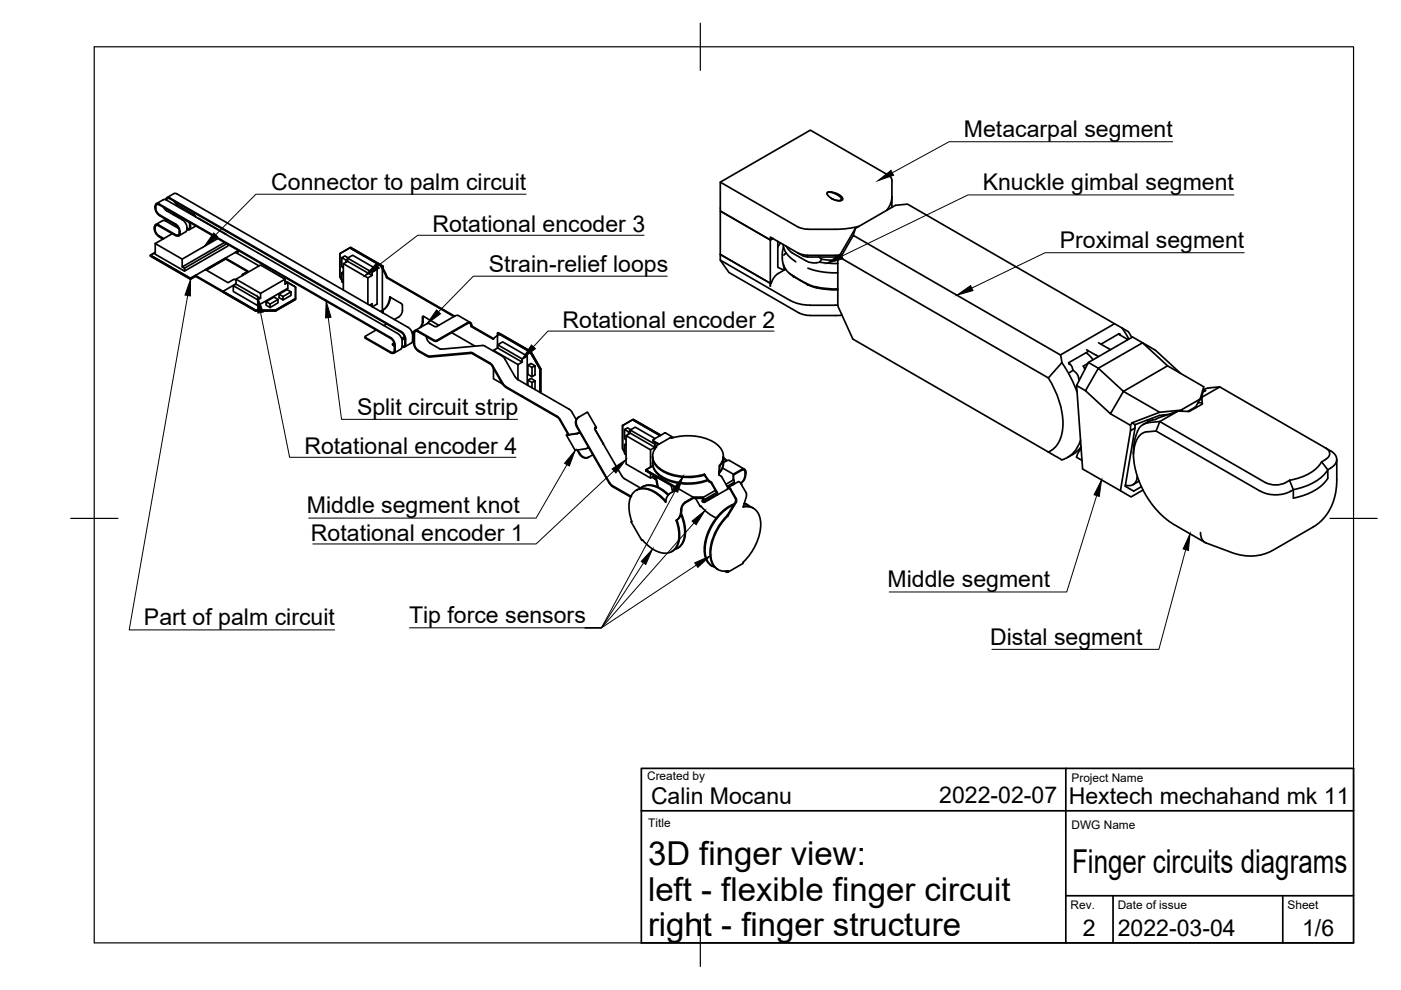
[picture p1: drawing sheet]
<svg xmlns="http://www.w3.org/2000/svg" width="297mm" height="210mm" viewBox="0 0 297 210" stroke-linecap="round" stroke-linejoin="round" font-family="sans-serif">
<!-- layer: Visible -->
<g fill="none" stroke="#000" stroke-width=".36">
<path d="M152.7 38.6v6.1l10.6 6.2 .6-.3-.6 .3v9.2l.3-.2M188.2 37.1l-16.4-9.5-19.1 11 16.4 9.5M188.2 37.1a1.49 1.49 0 0 1 .9 1.2M189.1 38.3v5.6M32.9 51.6l5.7 3.3v1.7M32.9 51.6v2.3l6.2 3.6M33 47.6l1.5-.8 .4-.1 2.9 1.7M33.7 47.9l3.9 2.2a.82 .82 0 0 0 .5-1.3l-.6-1.1-3.7-2.2a1.57 1.57 0 0 1-.6-2.1h.6l49 28.3a1.79 1.79 0 0 1 .8 1.4M33.7 47.9l-.6-.1a1.53 1.53 0 0 0 .6 2.2l1 .6M33.8 43.3l49 28.3 .6 .5 .4 1.1M33.8 43.3l-.7-.1a1.8 1.8 0 0 0 .7 2.5l3.4 2M34.7 43.9l.6 .8 3.7 2.2 .5 .6 .1 1 .3 .1a1.11 1.11 0 0 0 .1-1.6"/>
<path d="M35.1 46.5l-.1 .3M35.1 42.3l.4-.4 .6 .1 48.9 28.3 .6 .5 .4 1.1M35.3 42.4l49 28.3 .6 .5a2.79 2.79 0 0 1 .4 2.2M35.3 42.4l.3-.3 .5 .1 48.9 28.3a1.77 1.77 0 0 1 .9 1.3M35.3 46.6l-.2 .2M35.3 42.4l-.7-.1-1.5 .9M36.5 49.5l-3.6 2.1M36.7 45.5l.7 .1 2.7 1.5M36.9 41.1l-1.5 .8M36.9 41l.6 .1 49 28.3M36.9 42.6l.5 .7 3.5 2.1 .7 .6M37.1 47.6l.4 .3"/>
<path d="M37.2 47.7a1.79 1.79 0 0 1 .8 1.3M38 49.1v.5l-.5 .3-4.2-2.3a.82 .82 0 0 0-.5 1.3l.1 .4a2.97 2.97 0 0 0 1.6 1.4M39.4 49.2l-1.5 .8M39.7 48.5l-.3 .6M40.2 47.2l.2 .9M40.4 48.1l-.2 .6h-.6M41.4 58.6l12.8 7.3-6.9-4v-.1l6.9 4M41.4 58.4l12.8 7.4h4.2l4.3-2.5v-2.5l-1.7-.9M41.4 58.4l-1 .6-8.5-4.9 1-.6-1 .6v.2l8.5 4.9 1-.6M41.4 58.4v.2M41.5 47.9l-1.4 .8M42.1 46.3l5.8 3.4"/>
<path d="M46.2 50.6l-7.6 4.3M47.6 51.4l-9 5.2 .5 .3 9-5.2M47.8 54.7v.2l-4.1 2.4 4.1-2.4 4.6 2.7M47.9 49.6h-.1M48.3 51.9v.2l-9.2 5.4v-.6M50 59.2l5.2-3 5.2 3v1l.6-.3M50.7 53.2l-.6 .4M51.4 58.2l1.2-.7-4.8-2.8-4.2 2.5 4.7 2.7 1.3-.7 .4 .1M51.5 58.4l-.1-.2v.2M54.9 56.4l-5-2.9 .7-.4-10.2 5.9v.2l-8.5-4.9v-.2l8.5 4.9v.2l1-.6M60.4 59.6l.6 .3v1.2l-6.3 3.7M60.4 59.2l-5.2 3"/>
<path d="M61 59.9l1.7 .9v2.7l-4.3 2.4 4.3-2.4v-.2l-4.3 2.5v.1h-4.2v-.1M72.5 54.6v2l.3 .2M72.5 57.8l.3 .2M72.8 57.6l-.3 .2v2l.3 .2M72.8 55.9v5.6M73.3 55.1v.5M73.7 54.7l1.1-.6 5.1 3-1 .6zM73.7 54.7v.7l5.2 3v-.7M73.7 55.4l-.9 .5 5.2 3 .9-.5M73.8 54.7l-.7-.4-.6 .3 .8 .5 .4-.2M78 58.9v5.6M79.9 57.1v7.4l-.9 .5"/>
<path d="M80.6 56.2l1.4 2.7M81.1 56.5v9.8M81.2 56.4l-6.9-3.9-2.2 1.3v4.9l.4 .7-.4-.7v-4.9l2.1-1.3 6.3 3.7 .2-.1-6.4-3.6h-.1l6.9 4 .1-.1v.6l.9 1.8M82.1 58.8l-.1 .1 14.2 8.2M82.1 58.8l14.3 8.2M152.7 53.9l10.6 6.2h.2l.8-1.5 .7-.6M152.7 53.9v1.3l1.9 2.6 14.8 8.5 1.8 .6 7.3-.1M152.7 55.2l15.9 9 2.5 .5h6.5M152.7 53.9v-9.2l10.6 6.2v-.6l6.9 3.9 1.1 .3h6.6M152.7 53.9l10.6 6.2v.6M163.4 60l-.1 .7M164.9 51.2v5.5l1.4 .6"/>
<path d="M165.5 51.5l-.6 .9M166 51.8l.2 .8M166.1 56.1l.3 1.1M166.1 52.5l-.2 1.2a5.8 5.8 0 0 0 .7 3.4M166.2 52.6l.8 1.4 1.7 1.5M166.3 57.2l-1.3 .8M166.6 57.1l1.4 1.3 3.4 1.9a13.8 13.8 0 0 0 6.2 1M166.7 53.6l-.5 .5M166.7 52.2l1 1.2 3.3 2M167.4 58l1.3 .9 3.2 1.7a13.5 13.5 0 0 0 5.7 .9M169.2 53.6l1.6 .5h7.3M171.3 56.9l2.9 .7 3.4 .2"/>
<path d="M173.6 54.5l.6 .5a1.64 1.64 0 0 1-2 .7l-1.2-.3M173.8 55.6l3.8 .3M174.2 55l3.4 .2M175.4 40.8l.8-.1 1.2 .3 1.1 .7 .1 .6-.7 .3-1.3-.3-1-.8zM175.4 41.2v-.2l.2-.2 1.1 .1 1.2 .7 .5 .7-.3 .2h-.5l-1.5-.5M177.6 55.2v-.3l3.8-6.5 8.4-4.9 2.6-.2 43.9 25.3M178.2 54.6l-.6 .6v9.7l3.2 7 41.5 23.9M181.4 48.4l-.5 1.5M182.1 48l-2.8 .5-2.2 .1h-6.3l-1.6-.5M189.1 41.7l-.3 1.5-.8 1.4M49.5 60.6l5.2 3v1.2l-5.2-3zM49.5 60.6l.5-.4 5.2 3-.5 .4"/>
<path d="M50 60.2v-1l5.2 3v1M50 60.2l-2.7 1.6M54.2 65.8h4.2v.1h-4.2zM56.4 64l.9 .5v.7l-.9-.5v-.7l1.7-1 .8 .5v.7l-1.6 1M58.9 63.5l-1.6 1M59.2 62.4l.8 .5M61.7 61.9l-1.7 1v.7l-.8-.5v-.7l1.7-1 .8 .5v.7l-1.7 1M77.4 71.4v.2M77.4 71.6l.1 .1M77.5 71.6l5.3 3 .6 .1 .2-.5M77.5 71.7l5.3 3.1M77.5 71.2v.4"/>
<path d="M78.4 64.7l.5-.3v.6M79.7 70l-2.2 1.3M81.2 65.7l-.1 .6M82 68.7l-.6 .3M82.8 63l-.1 .6a3.1 3.1 0 0 1-1.6 2.2M83.4 73.2l.2 .2M83.6 72.7l-.4 .2 .2 .3M83.6 72.9l-.4 .2M83.6 73.1v1.1M83.8 73.2l-.1 1.4-.5 .3-.4-.1M85 74l-1.5 .9M85.3 73.4l-.3 .6"/>
<path d="M85.3 64.8a2.39 2.39 0 0 1-1.7 2.9M85.3 64.8l-.2-.5-2.5-1.4a3.2 3.2 0 0 1-2 3.1M85.5 71.7l-.1 .1M85.8 71.4l-.4 .4 .5 .3M85.8 71.6l-.3 .1M85.9 71.9l-.1 1.3-.3 .2h-.2M86 71.9v1.1M86 73l-.2 .5-.5 .1M86.5 69.4l.6 .5 .4 1.2M87.5 71.1v1M87.5 72.1l-.3 .6-1.5 .9M87.7 70.7v2.1"/>
<path d="M87.7 72.8l.2 .7 .8 .9M87.7 70.5l-.3 .1M87.9 70.8v2.1a1.79 1.79 0 0 0 .8 1.3M87.9 70.2l-.5 .3M88.6 70.2l3.5 1.9h.5M88.6 74.5l2.4 1.2 8.8-.8M88.6 70.4l3.5 1.9M88.6 74.3l2 1.1M88.7 70.3h-.6l-.2 .5M88.7 70.2l-.7-.1-.3 .6M89.6 68.3v-1.1l.1-.1 3.3 1.9M89.6 68.3l-.2 .6-.4 .6"/>
<path d="M89.7 67.2v1M89.7 68.2l-.4 1.1M89.7 67v.1M90.4 71.3v.1a1.83 1.83 0 0 0 .8 1.4l2.4 1.2M90.7 75.4l.3 .1M91 75.5l9.1-.7 4 2.3 2.6 4.3M92.1 72.3h.5M92.6 69.2l-.3 .1-1.6-.7-2.7 1.5M93.6 74l9-.7 4 2.3 2.6 4.3M95.8 70.5l4.9 2.9M96.5 67l-3.9 2.2M96.5 67l.7-.1 2.5 1.5"/>
<path d="M99.1 68.6l-6.5 3.7M99.1 68.6h.5l.2 .6M99.9 74.9l.4 .1M100 69.1l-.2 .1 4.8 2.7 .8-.7 .6-.3M100.2 75l3.9 2.3 2.4 4.1M104.6 77.9v.2M104.6 78.1v2.2l1.9 1.1M104.6 74.3v.1M104.7 71.8l-4.7-2.7-.1-.5-.5-.3-6.8 3.9M105.5 70.6l6.9 4 .1-.1 2.1 3.7-.1 .1v4.9l.1-.1M105.5 71.2h-.1M105.5 73.1l1.1-.6 5.2 3-1.1 .6z"/>
<path d="M105.5 73.1v.7l5.2 3v-.7M105.5 73.8l-.9 .5 5.2 3 .9-.5M106 70.9l6.4 3.7 .1-.1-6.9-4-.1 .1v3.2M106 70.9l.2-.1 6.3 3.7 2.1 3.7v4.9M109.2 79.9l.6 .6 10.9 6.2 .4 .5 1.1 1.7M109.8 77.3v3.2M111.8 75.5v6.1M111.9 77.4l.9 .5 .6-.4v2l-.6 .4v-2M112.4 74.6l2.1 3.7 .1-.1v4.9l-.1 .1v-4.9zM113.4 77.5l-.8-.4-.7 .3v2l.9 .5M224.8 75.3l-43.9-25.4-2.7 4.7 44.1 25.5M224.8 75.3l.3 1.6"/>
<path d="M226.6 77h.1M226.6 76.9l.2 .4M226.6 77l.7 .8a1.28 1.28 0 0 0 .8 1.2 2.48 2.48 0 0 1 .7 1.7M227.5 78.5l-.7 .5M229.7 77.6l.3 .7M230.2 74.8l.1 .1M230.3 74.9l.9 .7 .5 .7M230.4 74.2l2.5 1.4M230.7 77.1l-1 .5M230.7 74.6l-4.1 2.3M230.8 76.8l2.1 1.3 9.4-5.4 5.2 4.9-9.3 5.4M232.9 78.1l5.3 4.9-2.8 4.7-5.3-4.9z"/>
<path d="M232.9 72.7l2.6 1.4M237.1 70.8l1.9 1.1M237.5 71.1l-.2-.3-3.9 2.2M237.9 69.5l1.4 2.4M238.9 71.9l.1 .2M239 71.9h.1M239.2 70.3l-2.9-1.7-11.5 6.7M239.2 70.3l.8 1.2M247.5 77.6l7.7 4.4-.8 2.6M250.3 79.2l-5.3-4.9-4.9-2.8-9.3 5.3-2.5 4.9 1.2 17.7 10.3 6 2.5-1.5M106.6 81.4l.6 .7 11.1 6.5 2.2 3.6M106.7 81.3l.5 .7 11.1 6.4 2.3 3.8"/>
<path d="M111.9 80.6l.9 .5 .6-.4v1.9M112.8 81.1v1.1M113.4 80.7l-.8-.5-.7 .4v1.1M120.1 92.3l1.8 3.2 2.8-.6-.2 .1M120.2 92.2l.1-.1zM120.4 92l-.2 .2M120.4 92l-.1 .1M122.3 90.4l7.2 12.2 .3 .4 4 2.2M122.4 95.4a2.18 2.18 0 0 0 1.9 1.7l1.4-.7M122.4 91.9l-2.2 .4M122.5 95.4a2.21 2.21 0 0 0 1.9 1.7l.4-.2M122.5 91.9l-2.2 .3"/>
<path d="M122.7 88.5a1.35 1.35 0 0 0-.3 1.9M123 91.7l-.6 .2 .3-.1M124.7 94.9h.1l-.2 .1M126.1 90.9h.1M126.1 90.9l1.9 3.2M126.2 90.7l.2-.1zM126.2 90.8l-.1 .1M126.3 90.6l-.2 .5 5.7 9.8 .6 .6M126.4 90.7l-.2 .3M126.4 90.6l-1.8-3.2-1.9 1.1a1.37 1.37 0 0 0-.5 1.9l7.2 12.3 .4 .4 3.8 2.2M127.9 94.1v.1M132.4 91.1v1.9l.3 .2"/>
<path d="M132.4 94.3l.3 .1M132.7 92.4v6l5.2 3 .9-.5M132.7 94.1l-.3 .2v1.9l.3 .2M133.3 91.6v.5M133.6 91.2v.6l5.2 3M133.6 91.8l-.9 .6 5.2 3 .9-.5M133.7 91.1l-.6-.4-.7 .4 .9 .5 .3-.3M134.1 89l5.9 3.4M136.9 99.8v-.2l10.1 5.8v.2M136.9 99.8v-.2l1.5-.8-1.5 .8 6.9 4-2 1.2-.4 .7-.2 .7M136.9 99.8l6.8 3.9M137.9 95.4v3.6"/>
<path d="M138.3 96.7a4 4 0 0 0 2.9 3.6 12.2 12.2 0 0 0 8.1 .4M138.3 98.1a4.2 4.2 0 0 0 3.2 3.7 12.2 12.2 0 0 0 8.7 .1M138.4 97.5a3.3 3.3 0 0 0 1.8 3.5 11.7 11.7 0 0 0 9.9 .7M138.5 93.3l.1 .4 1 .5M138.6 93.1v.4l1.2 .7M138.8 94.9v.4M138.8 94.2v.5M138.9 93l-4.2-2.4-1.1 .6 5.2 3 .3-.2M139.1 94.8l-.2 .3M139.1 94.7h.1a2.89 2.89 0 0 0 .6 4.5 11.2 11.2 0 0 0 9.5 1.4M139.2 94.7h-.4v.2M140.1 92.3l-5.8-3.4-2.3 1.3v4.9l.4 .8"/>
<path d="M142.3 92.9h.1M142.3 92.8h-.2l-3.2 1.9M142.4 92.9a11.5 11.5 0 0 1 9.6 1.3 2.92 2.92 0 0 1 .5 4.5M142.8 92.8l-1.8-1-2.4 1.4M152.5 98.7l-.1 2M152.6 98.8l-.2 1.9 .4 .2M153.2 99.2l2.3 1.3v1.3M153.3 97.5a2.84 2.84 0 0 1-.8 2.7M153.3 97.2l.7 .6M153.4 96.7v.2M153.4 97l.7 .7M153.4 96.9l-.3 1.2-.5 .7"/>
<path d="M153.4 98.3l-.4 1.3-.5 .8M154 97.7l-.6 .4v.2M154 97.7l.7-.1 3.2 1.9M157.2 99.6l-1.7 .9 .1 1.8-1.4 .8M157.2 99.8l-1.7 .9M157.2 99.6l.7-.1 .2 .6M157.2 99.7h.6l.2 .6M222.3 80.1a17.3 17.3 0 0 1 2.9 11.6 5.4 5.4 0 0 1-2.9 4.1M222.3 95.8l2.8 1.7M222.3 80.1l2.8-3.2a26.9 26.9 0 0 1 3.3 6.2M227.4 96.4l-1.1 .6M228.3 81.7l1.8 1.1"/>
<path d="M229 95.4l-.5 .8a.59 .59 0 0 0-.2 .7 .59 .59 0 0 0 .6 .4l.5 .3M229.1 93.3a5.9 5.9 0 0 1-4 4.2M229.2 94.7l-1 1.1-.8 .6M229.3 95.2l-.2 .2M235.4 87.7l4.3 2.5M238.2 83l7.7 4.4M239.7 91.3l-2.1 12.7M240 89.7l-.3 .5v1.1l.9-.5 .1-.8M240.6 90.8l-2 12.3 1.8 1 1.6-.9M242.8 91.6l-.9 .5-.8 .9-.5 1.2-.3 2M243.2 89.1l.3 .3M243.9 89.6l-1.2 .2-1.1 .9-.7 1.6-.6 2.6a18.8 18.8 0 0 0 8.8 16.4l6.4 3.7"/>
<path d="M245.1 91.4l22.2 12.8a7 7 0 0 0 6.3 0M245.9 89.4l3.9-2.2-4.8 1.7-1 .2-1.6 .9M245.9 89.4l-.8 2-2.3 .2M245.9 89.4l-2 .1M245.9 89.4l22.4 12.9M246.7 88l-.1 .2M250.4 87l4-2.4-.9 1.7-1.7 .9M250.7 87.2l-.3-.2-4.5 .4-5.9 2.3 .7 .3 5.2-1.9 1.7-.2M253.4 86.4h.1M254 85.4h.9M254.4 84.6l.4-.2-.3 .3M254.8 84.5l-.5 .3"/>
<path d="M255 82.9h.1M255.6 82.8l-.5 .3-.3 1.2M255.6 82.8l-.6 .1M256 82.3l-1 .4M256 82.3l2.6-.3 22.5 13M258.6 82l-3.8 2.3 .1 1.4-2.7 1.5h-2.4M280.2 97.9a9.1 9.1 0 0 1-6.8 3.9M281 95a1.3 1.3 0 0 1 .9 1.2 1.3 1.3 0 0 1-.8 1.2l-.9 .5 1.3 1.7M281.1 95l1 .6M281.5 99.6v1.8a10.5 10.5 0 0 1-7.3 4.2M281.5 99.6a10.5 10.5 0 0 1-7.3 4.2M282.1 95.6a1.93 1.93 0 0 1 1.3 1.8 1.93 1.93 0 0 1-1.3 1.8"/>
<path d="M282.1 99.3l-.6 .3M283.4 97.4v5.5l-.2 1.7-.5 1.7-.8 1.9-.8 1.2-1 1.1-1.2 1-9 5.2-1.5 .6-1.3 .4-2.3 .2-1.8-.2-1.8-.5-5.5-2.1a2.16 2.16 0 0 1-1.2-2.2M132.4 101.5l3.4 2M133.6 105.3l.1 .1M134.9 104a4.1 4.1 0 0 1 4.9 .9l1.4 1.5M135.6 103.6a3.5 3.5 0 0 1 4.6 .2l1.5 1.2M136.2 114.5h-.1M136.3 103.2l-.2 .1M136.3 103.2a4.2 4.2 0 0 1 4.7 1l.8 .7M137.9 100.4v1M138.2 101.2l.6 .3 .2-.1M138.8 100.9v.6l.3 .2"/>
<path d="M138.9 101l.5 2.2M139.1 101.1l.5 2.2M141.1 106.4a6.1 6.1 0 0 0-5.6-2.7 3.5 3.5 0 0 0-2.1 4l.6 2.9-.2 .1 2.3 3.8M141.2 106.3l-.1 .2M142.3 102.9l.3 1.4M142.5 103l-.1 .1M142.6 116.9l-.2 .1M143.4 110.3a6.1 6.1 0 0 1-.5 6.3 3.5 3.5 0 0 1-4.5-.2l-2.2-1.9M143.5 110.3a6.1 6.1 0 0 1-.4 6.2l-.5 .4M143.6 110.2l-.3 .2M143.8 116.2l-.2 .1M144.4 108.1l-.1 .1a2.41 2.41 0 0 1-.9 2.1"/>
<path d="M144.4 109.1a7.5 7.5 0 0 1 .2 6.2l-.9 .9-.6 .3M144.4 108.8a7.6 7.6 0 0 1 .3 6.4l-.9 1M144.5 108v.1M144.5 108.1a2.41 2.41 0 0 1-.9 2.1M145.3 106.4l-.5 .5-.4 1.2M145.3 106.6a1.79 1.79 0 0 0-.8 1.4M147 105.6h1.9h-1.9l-1.7 1M147.4 105.6l1.1 1.8 .1-.1M148.6 107.3l1.8 1.7 1.5 .8M148.9 105.4h-1.9l-1.7 1M148.9 105.4l.2 .4M149 105.9l.2 .1z"/>
<path d="M149.1 105.5l-2.1-.1v.2M149.3 100.6v.1M149.4 100.6l.9 1.3 .4 .2M149.4 100.8l.9 1.3v-.2M149.6 105.8v.2h.2M150.3 102.1l.4 .2M150.7 102.3l.1 .2M150.7 102.1l.2 .3M150.8 102.5l1.1 1.9-2.7 1.6v-.3l-.3-.3M150.9 102.4l1.2 1.9v.7M151.7 104l-2.6 1.4M151.9 104.8l-2.6 1.5-.2-.1 .1-.2"/>
<path d="M152 104.4v.4M152.1 105l-2.7 1.5a.37 .37 0 0 1-.5-.1 .37 .37 0 0 1 .1-.5M152.8 100.9l1.4 2.2M154.2 103.8l-2.1 1.2M154.2 103.1v.6M154.2 109.3h.2M154.3 109.2a11.4 11.4 0 0 0-3.7 8.9 3.4 3.4 0 0 0 1.6 2.7M154.4 103.4l.5 .3M154.4 109.3a11.5 11.5 0 0 0-3.6 9 2.92 2.92 0 0 0 3.6 2.7v.3h-.4M154.5 103.6l-.3 .2M154.5 103.5l.3 .2M154.8 103.7l1.1 2 .1 .6"/>
<path d="M154.9 103.7l1.2 2.3M155.1 102.6l.2 .1M155.2 102.6l.1 .1M155.3 102.7v.1M155.4 102.4l.2 .3M155.5 101.8l-1.6 .9M155.6 107a11.2 11.2 0 0 0-6 10.7 3.1 3.1 0 0 0 2 2.6M155.6 102.3l.1 .3M155.7 106.8a11 11 0 0 0-6.3 11 3.2 3.2 0 0 0 1.6 2.3M156.1 106v.4l-1.7 2.9M156.1 106.4l-.1-.1-1.8 2.9M157 102.4l1.2 2"/>
<path d="M157 102.4l-.5-.3-2.2 1.3M157.5 119.5l-3.2 1.8M157.6 119.2v.1M157.6 119.2l-.1 .3M157.6 107.4h1.3l.8 .4M157.8 106.8l1.2 .6M157.8 106.7l.6 .3M158 100.3a2.47 2.47 0 0 1-1 2.2l.1-.1 .2 .5M158.1 100.1v.1M158.1 100.2a2.41 2.41 0 0 1-.9 2.1M158.2 104.4l.1 .4M158.3 104.8v.4l-.7 2.3a2.89 2.89 0 0 1 3.6 2.8 11.2 11.2 0 0 1-3.6 8.9"/>
<path d="M158.3 107l.2 .1M241.1 101.3a1.75 1.75 0 0 1-2.5 1.5M241.1 101v.3M241.5 102l-1.3 .8M268.3 102.3a4.7 4.7 0 0 0 4.3 0M273.4 101.8l.8 2M273.4 101.8l-.8 .5M274.2 103.8l-.6 .4M274.2 103.8v1.8M153.7 121.1l.3 .2M154.3 121l-.3 .1"/>
</g>
<g fill="#000" stroke="#000" stroke-width=".21">
<circle cx="168.3" cy="58.6" r=".17"/>
<circle cx="171.3" cy="60.4" r=".17"/>
<circle cx="126.3" cy="90.6" r=".17"/>
<circle cx="133.8" cy="105.2" r=".17"/>
</g>
<!-- layer: Annotations -->
<g fill="#000" stroke="#000" stroke-width=".21">
<path d="M186.1 38.3l2.8-2.2 .6 1.1zM45.3 49.4l.8 .8-2.8 2.1zM79.7 55.9l.7 .9-3.1 1.7zM175.3 55.8l2.9-2 .6 1zM40.4 59.2v3.6l-1.2-.2zM54.6 62.9l1.2 3.3-1.1 .2zM69.2 63.9l1 3.4-1.2 .1zM92.6 65.7l.8 .8-2.9 2.1zM112.7 73.1l.8 .8-2.8 2.2zM202.9 62.6l2.9-2 .5 1zM122 95.5l-1.3 3.3-1-.6zM129.8 99.4l2.9-2-2.1 2.9z"/>
<path d="M138.3 116.4l-1.4 3.3-.9-.7zM144.8 101l-1.1 3.4-1.1-.6zM146.7 110.5l2.8-2.3-1.9 3zM147.3 119.3l3.3-1.4-2.6 2.4zM233.6 101.7l-.5 3.6-1.1-.4zM252.3 113.2l-.3 3.5-1.2-.3z"/>
</g>
<g fill="none" stroke="#000" stroke-width=".21">
<path d="M248.6 30h-47.4l-12 6.6M111.5 41.2h-57.2l-8.6 8.6M136.6 49.9h-48l-8.5 6.5M141.5 58.6h-41.1l-7.4 7.5M261.6 41.3h-56.4l-26.7 13M263.8 53.6h-42.2l-15.6 7.5M39.8 62.6l-12.4 71h43.6M55.2 66.3l6.2 30.7h48M69.6 67.3l2.8 21.6h37.3M164.1 70.2h-47.9l-3.1 3.3M120.2 98.5l-6.5 11.3h-48.3M130.2 99.8l-16.5 15.5h-47.4"/>
<path d="M136.4 119.4l-8.9 13.7h-3.5M143.2 104.1l-15.7 29h-3.5M147.2 110.9l-19.7 22.2h-3.5M147.6 119.8l-20.1 13.3h-40.7M232.5 105.1l-6.3 20.4h-37.7M251.4 116.5l-5.7 21.2h-35.4"/>
</g>
<!-- layer: Border -->
<path d="M20 9.9h267v190h-267zM148.5 4.9v10M15 109.9h10M282 109.9h10M148.5 194.9v10" fill="none" stroke="#000" stroke-width=".25"/>
<!-- layer: TitleBlock -->
<path d="M136 162.9h151v37h-151zM136 171.9h151M226 162.9v37M226 189.9h61M236 189.9v10M272 189.9v10" fill="none" stroke="#000" stroke-width=".36"/>
<g font-size="7">
<text x="137.4" y="183.5">3D finger view:</text>
<text x="227.3" y="185.2">Finger circuits diagrams</text>
<text x="137.4" y="191">left - flexible finger circuit</text>
<text x="137.4" y="198.5">right - finger structure</text>
</g>
<g font-size="4.9">
<text x="204.4" y="29">Metacarpal segment</text>
<text x="57.5" y="40.2">Connector to palm circuit</text>
<text x="208.4" y="40.3">Knuckle gimbal segment</text>
<text x="91.7" y="49.2">Rotational encoder 3</text>
<text x="224.7" y="52.5">Proximal segment</text>
<text x="103.6" y="57.6">Strain-relief loops</text>
<text x="119.3" y="69.5">Rotational encoder 2</text>
<text x="75.7" y="87.9">Split circuit strip</text>
<text x="64.5" y="96.3">Rotational encoder 4</text>
<text x="65.1" y="108.8">Middle segment knot</text>
<text x="65.9" y="114.6">Rotational encoder 1</text>
<text x="188.2" y="124.5">Middle segment</text>
<text x="30.5" y="132.6">Part of palm circuit</text>
<text x="86.7" y="132.1">Tip force sensors</text>
<text x="209.9" y="136.7">Distal segment</text>
<text x="138" y="170.6">Calin Mocanu</text>
<text x="199.1" y="170.3">2022-02-07</text>
<text x="226.6" y="170.4">Hextech mechahand mk 11</text>
<text x="229.6" y="198.6">2</text>
<text x="237" y="198.4">2022-03-04</text>
<text x="276.1" y="198.6">1/6</text>
</g>
<g font-size="2.5">
<text x="137.2" y="165.4">Created by</text>
<text x="227.2" y="165.8">Project Name</text>
<text x="137.4" y="175.4">Title</text>
<text x="227.2" y="175.8">DWG Name</text>
<text x="227" y="192.7">Rev.</text>
<text x="237" y="192.7">Date of issue</text>
<text x="273" y="192.7">Sheet</text>
</g>
</svg>
